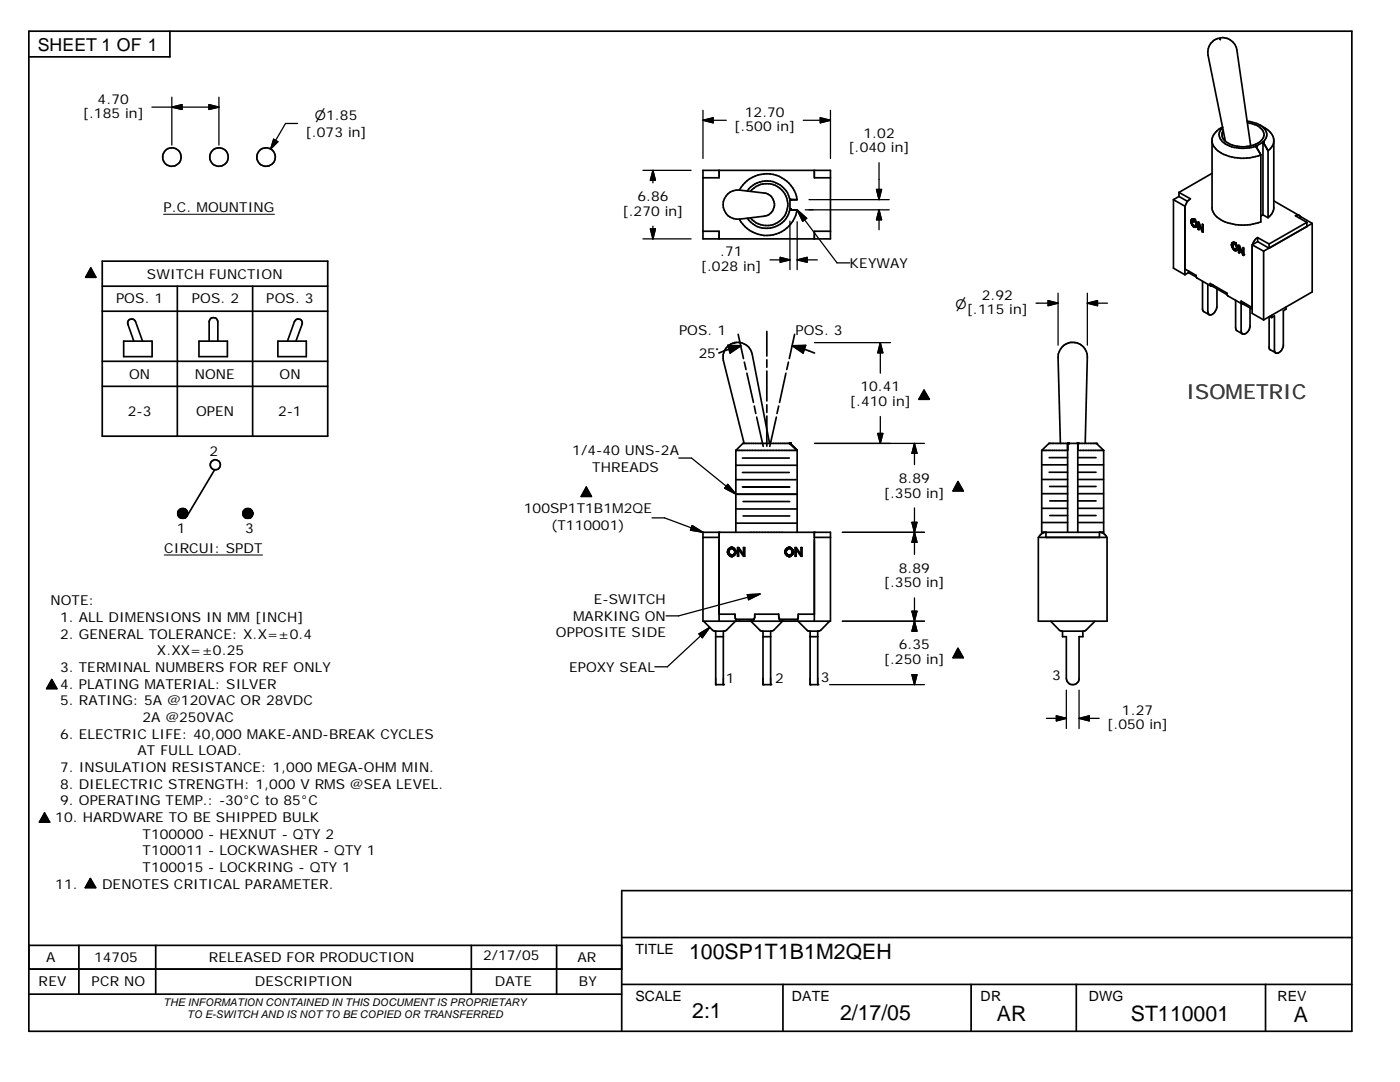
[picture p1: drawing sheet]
<svg xmlns="http://www.w3.org/2000/svg" width="279mm" height="216mm" viewBox="0 0 279 216" stroke-linecap="round" stroke-linejoin="round" font-family="sans-serif">
<g fill="none" stroke="#000" stroke-width=".34">
<path d="M5.8 6.2h264v199.6h-264zM33.9 6.2v5.1h-28.1M243.5 7.8h.1M140.3 34h25.4v13.7h-25.4zM143.5 34v1.5h-3.2M145.2 38.7a3 3 0 0 1 2.4-.8l4.9 .6a2.33 2.33 0 0 1 2 2.3 2.33 2.33 0 0 1-2 2.3l-4.9 .6a2.92 2.92 0 0 1-3-1.6 2.92 2.92 0 0 1 .6-3.4zM147.5 37.9a6.2 6.2 0 0 1 6.5-3.1 6.2 6.2 0 0 1 5.1 5h-1.5v2.1h1.5a6.2 6.2 0 0 1-5.1 5 6.2 6.2 0 0 1-6.5-3.2M149.1 38.1a4.7 4.7 0 0 1 4.9-1.9 4.7 4.7 0 0 1 3.6 3.7M149.7 38.2a4.2 4.2 0 0 1 6.2-.5 4.2 4.2 0 0 1 0 6.2 4.2 4.2 0 0 1-6.2-.4M162.5 34v1.5h3.2M234.2 39.8l2.3 1.3M234.2 39.8v13.7l2.3 1.3"/>
<path d="M235.3 39.2l-1.1 .6M235.3 38.4l2.3 1.3a2.28 2.28 0 0 0-1.1 1.6M235.3 39.2l1.7 1M235.3 38.4v.8M241.9 34.6l-6.6 3.8M241.9 28.4a4.3 4.3 0 0 0 3.4 2.8 10 10 0 0 0 6.3-.3M244 25.4a3.6 3.6 0 0 0-2.1 2.3v14a4.2 4.2 0 0 0 3.6 2.9 10.1 10.1 0 0 0 6.1-.3v-13.4M244 25.4a1.81 1.81 0 0 0 .3 3.1 7.4 7.4 0 0 0 6.4 .6M244.6 28.2l-3.5-17.2a2.92 2.92 0 0 1 2.4-3.4 2.92 2.92 0 0 1 3.3 2.4l2.8 19.1M248.9 24.2a4.8 4.8 0 0 1 3.3 1.4 1.76 1.76 0 0 1-.2 2.8M249 24.5a3.5 3.5 0 0 1 3.2 2l.1 .5a2.57 2.57 0 0 1-2 1.9 6.2 6.2 0 0 1-6-1 1.51 1.51 0 0 1-.2-1.9M250.7 29.2h.1"/>
<path d="M250.7 29.1l-.1 .1 .7 1.1M251.3 30.3v.1M251.3 30.4l.3 .5M251.4 24.9a4.4 4.4 0 0 1 2.8 2.7v14.1l-.4 .9-.7 .8M252 28.4h.1M252 28.4l-1.3 .7M253.1 30.1l-1-1.7v14.5M253.1 30.1v13.3M254.2 28.2l-.3 1-.8 .9M18.1 53.5l1 1.8h-2zM20.4 57.1h45M20.4 52.1h45v34.9h-45z"/>
<path d="M35.4 57.1v29.9M50.4 57.1v29.9M140.3 46.1h3.2v1.6M157.6 41.7a4.7 4.7 0 0 1-3.6 3.7 4.7 4.7 0 0 1-4.9-1.8M165.7 46.1h-3.2v1.6M236.5 41.1v13.7M236.5 53.7l2.2 1.2 .1 .6 2.8 1.6M236.6 41.1h-.1M237.2 54.4l1.6 .9M237.2 54.4l-.7 .4M237.2 54.1v.3M237.8 43.9v.5l.3 .6 .2 .1h.3l.1-.2"/>
<path d="M237.8 44.2h-.1M237.9 44.6h.1M237.9 43.8l-.1 .1M238 44l-.2 .2M238 44h.1M238 43.9v.1M238.1 45.1l.2 .2M238.1 45.1h.1M238.2 43.9h-.2M238.3 43.8h-.1l.1 .2M238.3 44h.1M238.3 45.1h.1"/>
<path d="M238.3 44l.2 .2M238.4 43.9a.41 .41 0 0 0-.4-.1 .41 .41 0 0 0-.3 .3l.2 .8 .2 .2M238.4 43.9l.4 .7v.3M238.4 43.9h-.1M238.4 45.2l-.1 .1M238.5 44.2l.3 .8M238.5 45.1h.1M238.6 44.4v.1M238.7 45.3h-.4M238.7 44.9v.1M238.7 45h.1M238.7 45l-.2 .1"/>
<path d="M238.7 45.2h.1M238.8 44.7l-.1 .6-.3-.2M238.8 44.7l-.1 .1M239.1 45.8v-1.5l.2 .1 .6 1.5M239.2 45.6l.1 .1M239.2 45.6l-.1 .2M239.2 44.4v1.2M239.3 44.7v1.1h-.2M239.3 44.7l.6 1.5M239.4 44.6l-.1 .1M239.9 45.9v-1.2l.2 .1v1.5l-.2-.1M240 45.9l.1 .2"/>
<path d="M240 56.1v5.7l.2 .4 1.1 .6M240.1 46.1h.1M240.1 46.1l-.2 .1M240.1 44.8v1l-.2 .1M241 56.7v5.5l.2 .5a1.27 1.27 0 0 0 1.6-1.3l.1-3.8M241.6 57.1l.5-.2v.3l2.8 1.6M241.6 57.1l-.1-.5 3.4 1.9v.3M244.9 58.8l2.9 1.8M245.9 48.5h.1M245.9 48.5l-.1 .6 .5 .8M245.9 48.8l-.1 .1M246 48.5h.1"/>
<path d="M246 48.4v.5M246 48.4l.4 .1M246 48.4v.1M246.3 48.5l.3 .1 .2 1M246.3 48.5l-.2 .1M246.3 49.7h.1M246.3 48.5h.1M246.3 49.7l.3 .1M246.3 49.9h.1M246.5 49.8l.3 .1M246.5 48.5l-.1 .1M246.6 48.7l.3 .5 .1 .2h-.2"/>
<path d="M246.6 48.8l-.3-.2-.3 .1v.5l.3 .5M246.6 59.9v5.7l.2 .3 1.1 .7M246.6 49.8l-.2 .2M246.7 48.9v.1M246.9 49.6l-.3 .2M247 49.4l-.4 .4M247 49.3v.4a.41 .41 0 0 1-.7 .3v-.1M247.2 50.4v-1.5l.2 .1 .7 1.6M247.4 50.3l-.2 .1M247.4 49v1.5l-.2-.1M247.5 49.3h-.1l.6 1.6M248.1 50.5l.1 .3-.2 .1"/>
<path d="M248.1 50.6v-1.2l.1 .1v1.5l-.2-.1M248.2 50.5l-.1 .1M249.9 48.9l2.3 1.2M249.9 48.9v13.6l2.3 1.3M251 48.2l-1.1 .7M251 47.4l-.6 .5-.4 .9M251 47.4v.8M251 48.2l2.3 1.3v-.8M251 47.4l2.3 1.3M252.1 42.9l-.5 .2M252.1 42.9l1 .5M252.2 50.1v13.7"/>
<path d="M254.2 40.1l5.1 2.9M259.3 43.5l.3-.2 2.3 1.3M259.5 43.3l-.3-.3-.7 .1 2.3 1.3M260.8 44.4v.8M260.8 44.4l-7.5 4.3M261.9 44.6l-9.7 5.5M261.9 44.6v13.7l-9.7 5.5M20.4 77.1h45M20.4 72.1h45M20.4 62.1h45M24.7 68.1h5.7v3.1h-5.7zM26.7 68.1l-1.2-3.4a.81 .81 0 0 1 .5-1 .81 .81 0 0 1 1.1 .5l1.3 3.9"/>
<path d="M39.7 68.1h5.7v3.1h-5.7zM41.7 68.1v-3.9a.87 .87 0 0 1 .9-.8 .87 .87 0 0 1 .9 .8v3.9M55.5 68.1h5.6v3.1h-5.6zM57.4 68.1l1.4-3.9a.81 .81 0 0 1 1-.5 .81 .81 0 0 1 .5 1l-1.2 3.4M145.2 68.9l2.6 .1-2.1 1.4zM147.3 66.7l1.1 4.8M147.8 69l-4.3 1.4M148.5 72.3l.4 1.4M149.1 74.5l1.3 5.8M153 66.1v4.9M153 71.8v1.5M153 74v6"/>
<path d="M156.8 74.5l-1.2 5.8M157.4 72.3l-.4 1.4M158.2 69l2.6-.1-.5 1.5zM158.2 69l4.4 1.4M158.6 66.7l-1.1 4.8M184.4 77.9l1.1 1.8h-2.1zM247.7 60.5v5.5l.3 .6M247.8 60.6l.4-.2v.3l1.7 1M247.8 60.6l-.1-.5 2.2 1.3M249.5 61.4v3.8a1.53 1.53 0 0 1-1.5 1.4M253.3 63.2v6.2l.1 .3 1.2 .7M253.4 63.1l.4 .3"/>
<path d="M253.8 62.9v.5M256.7 61.3v.4l-.6 .3v7a1.49 1.49 0 0 1-1.5 1.4l-.3-.3v-7.1l-.5 .4M42.8 93.7l-5.5 9.3M117 97.2l1 1.9h-2zM146.9 89.9v16.3M146.9 89.9l1.4-1.4h9.3l1.5 1.4M146.9 89.9h12.2M146.9 95.7h12M146.9 98.6h12M146.9 92.8h12M147 98.6h12M148.2 97.2h9.3"/>
<path d="M148.2 94.3h9.3M148.2 91.4h9.3M148.3 97.2h9.3M148.5 88.5l-4.1-16.6a2.95 2.95 0 0 1 2.2-3.5 2.95 2.95 0 0 1 3.5 2.3l3.5 17.8M150.5 81l.3 1.5M151 83.2l1.3 5.9M153 80.8v1.5M153 83v6M154.9 83.2l-1.3 5.9M155.4 81l-.3 1.5M159.1 89.9v16.3M191.2 96.1l1 1.9h-2z"/>
<path d="M207.9 89.9v16.3h12.4v-16.3M207.9 89.9h5.2M207.9 89.9l1.4-1.4h9.5l1.5 1.4M208 95.7h5.1M208 92.8h5.1M208 98.5h5.1M209.4 94.2h3.7M209.4 91.3h3.7M209.5 97.1h3.6M209.5 99.9h3.6M211.6 88.5l-.4-17.2a2.92 2.92 0 0 1 2.9-3 2.92 2.92 0 0 1 2.9 3l-.4 17.2M213.1 88.5v17.7"/>
<path d="M215.1 89.9h5.2M215.1 88.5v17.7M215.1 95.7h5.1M215.1 92.8h5.1M215.1 94.2h3.6M215.1 91.3h3.6M215.1 97.1h3.6M215.1 98.5h5.1M215.1 99.9h3.6M140.3 107.2h3.2M140.3 106.2h25.4v17.8h-25.4zM143.5 106.2v17.8"/>
<path d="M145.3 109.6l.8-.4 .7 .5 .1 .6-.6 .7a.8 .8 0 0 1-1.1-.6zM145.3 109.6v.1M145.3 110.5v.1M145.4 110.2h.1M145.5 110.1h-.1M145.6 109.7l-.1 .2v.6l.4 .3h.4M145.6 109.6v.1M146 111v.1M146.1 111v.1M146.2 111h.1M146.3 110.7h.1M146.3 109.5l-.3-.1-.4 .2"/>
<path d="M146.3 109.5h.1M146.3 109.5l.2 .1M146.5 109.7l.1 .3v.5M146.5 109.6v.1M146.5 110.5l-.2 .2M146.5 110.5h.1M146.5 109.7v.1M147 104.4h12M147 101.6h12M147.2 109.3h.2l1 1.3v-1.3h.2v1.7h-.2l-1-1.4v1.4h-.2zM148.3 103h9.3M148.3 100.1h9.3"/>
<path d="M156.8 110.5h.1M157.1 110.7h.1M157.1 109.6l-.2 .3v.4l.2 .4M157.1 109.6h.1M157.2 109.6l.3-.2 .4 .2a.75 .75 0 0 1 .1 1l-.3 .1M157.2 110.7h.1M157.2 109.5h.1M157.3 110.8h.4M157.3 110.7v.1M157.3 109.3h.1M157.7 109.3l-.2-.1-.4 .1-.3 .4a.88 .88 0 0 0 .3 1.3h.5a.92 .92 0 0 0 .6-1.3M157.7 109.3h.1"/>
<path d="M157.7 110.7v.1M157.7 109.3l.6 .5M157.8 111h.1M158 110.5h.1M158 109.8h.1M158.1 109.9h.1M158.3 110.4l-.1 .1M158.7 109.3h.2l1 1.3v-1.3h.2v1.7h-.2l-1-1.4v1.4h-.2zM162.5 107.2h3.2M162.5 106.2v17.8M207.2 107.2h13.7v16.8h-13.7zM208 104.3h5.1"/>
<path d="M208 101.4h5.1M208.5 106.2l-.7 .4-.5 .6M208.7 106.2v1M209.5 102.9h3.6M215.1 104.3h5.1M215.1 102.9h3.6M215.1 101.4h5.1M219.4 106.2v1M219.7 106.2l.7 .4 .5 .6M10.3 135.6l1 1.8h-2zM140.4 124l1.8 1.7 .6 .2h2l2-1.9M142.8 125.9v10.7h1.6v-10.7"/>
<path d="M142.8 127h1.6M143.5 122.6h3.2l.2 1h3.6l.1-.4v-.6h4.8l.2 1h3.6l.1-1h3.2M146.9 123.6v.4M149.9 124l1.9 1.9h2M150.4 123.6v.4M152.3 125.9v10.7h1.5v-10.7M152.3 127h1.5M155.6 123.6v.4M156.2 124l-1.8 1.7-.6 .2M159.1 123.6v.4M159.3 124l1.9 1.9h.4h2l2-1.9M161.7 125.9v10.7h1.5v-10.7"/>
<path d="M161.7 127h1.5M191.2 129.4l1 1.8h-2zM209.7 124l1.7 1.7 .6 .2h4.6l1.9-1.9M212 125.9v1.1h.8v8.3a1.29 1.29 0 0 0 1.1 1.3 1.29 1.29 0 0 0 1.4-1v-8.6h.8v-1.1M8.9 162.2l1 1.8h-2zM18 175.3l1.1 1.8h-2.1zM269.8 177.7h-145.7v28.1M5.8 193.4h118.3M5.8 198.4h118.3M5.8 188.6h118.3M15.7 188.6v9.8M31.1 188.6v9.8"/>
<path d="M94.1 188.6v9.8M111.1 188.6v9.8M124.1 187.1h145.7M124.1 196.4h145.7M156.3 196.4v9.4M193.8 196.4v9.4M214.8 196.4v9.4M252.6 196.4v9.4"/>
<circle cx="34.3" cy="31.3" r="1.84"/>
<circle cx="43.7" cy="31.3" r="1.84"/>
<circle cx="53.1" cy="31.3" r="1.85"/>
<circle cx="43" cy="92.7" r="1"/>
<circle cx="36.5" cy="102.5" r="1"/>
<circle cx="49.4" cy="102.4" r="1"/>
</g>
<g fill="#000">
<circle cx="157.6" cy="39.9" r=".17"/>
<circle cx="157.6" cy="39.8" r=".17"/>
<circle cx="250.7" cy="29.2" r=".17"/>
<circle cx="250.7" cy="29.1" r=".17"/>
<circle cx="252" cy="28.4" r=".17"/>
<circle cx="252.1" cy="28.4" r=".17"/>
<circle cx="157.6" cy="41.9" r=".17"/>
<circle cx="157.6" cy="41.8" r=".17"/>
<circle cx="157.6" cy="41.7" r=".17"/>
<circle cx="237.7" cy="44" r=".17"/>
<circle cx="237.8" cy="44" r=".17"/>
<circle cx="237.8" cy="44.2" r=".17"/>
<circle cx="237.8" cy="44.3" r=".17"/>
<circle cx="237.8" cy="43.9" r=".17"/>
<circle cx="237.8" cy="44.1" r=".17"/>
<circle cx="237.8" cy="43.8" r=".17"/>
<circle cx="237.9" cy="43.8" r=".17"/>
<circle cx="237.9" cy="43.9" r=".17"/>
<circle cx="237.9" cy="44.2" r=".17"/>
<circle cx="238" cy="43.8" r=".17"/>
<circle cx="238" cy="44" r=".17"/>
<circle cx="238" cy="43.7" r=".17"/>
<circle cx="238" cy="43.9" r=".17"/>
<circle cx="238" cy="44.8" r=".17"/>
<circle cx="238.1" cy="43.7" r=".17"/>
<circle cx="238.1" cy="43.9" r=".17"/>
<circle cx="238.1" cy="45" r=".17"/>
<circle cx="238.2" cy="43.9" r=".17"/>
<circle cx="238.2" cy="43.8" r=".17"/>
<circle cx="238.2" cy="45.1" r=".17"/>
<circle cx="238.3" cy="43.9" r=".17"/>
<circle cx="238.3" cy="45.1" r=".17"/>
<circle cx="238.3" cy="43.8" r=".17"/>
<circle cx="238.3" cy="45.2" r=".17"/>
<circle cx="238.4" cy="45.2" r=".17"/>
<circle cx="238.4" cy="45.3" r=".17"/>
<circle cx="238.5" cy="45.2" r=".17"/>
<circle cx="238.5" cy="45.3" r=".17"/>
<circle cx="238.5" cy="45.1" r=".17"/>
<circle cx="238.5" cy="43.9" r=".17"/>
<circle cx="238.6" cy="45.3" r=".17"/>
<circle cx="238.6" cy="45.1" r=".17"/>
<circle cx="238.6" cy="44.3" r=".17"/>
<circle cx="238.6" cy="45" r=".17"/>
<circle cx="238.6" cy="44.5" r=".17"/>
<circle cx="238.7" cy="45" r=".17"/>
<circle cx="238.7" cy="45.3" r=".17"/>
<circle cx="238.7" cy="44.7" r=".17"/>
<circle cx="238.7" cy="44.8" r=".17"/>
<circle cx="238.8" cy="45" r=".17"/>
<circle cx="238.8" cy="44.9" r=".17"/>
<circle cx="238.8" cy="44.7" r=".17"/>
<circle cx="238.8" cy="44.8" r=".17"/>
<circle cx="238.8" cy="45.1" r=".17"/>
<circle cx="238.9" cy="44.8" r=".17"/>
<circle cx="245.8" cy="48.6" r=".17"/>
<circle cx="245.9" cy="48.8" r=".17"/>
<circle cx="245.9" cy="48.9" r=".17"/>
<circle cx="245.9" cy="48.7" r=".17"/>
<circle cx="246" cy="48.6" r=".17"/>
<circle cx="246" cy="49" r=".17"/>
<circle cx="246" cy="48.5" r=".17"/>
<circle cx="246" cy="48.9" r=".17"/>
<circle cx="246" cy="48.7" r=".17"/>
<circle cx="246" cy="48.4" r=".17"/>
<circle cx="246.1" cy="48.4" r=".17"/>
<circle cx="246.2" cy="48.6" r=".17"/>
<circle cx="246.2" cy="49.6" r=".17"/>
<circle cx="246.2" cy="48.4" r=".17"/>
<circle cx="246.3" cy="48.5" r=".17"/>
<circle cx="246.3" cy="48.6" r=".17"/>
<circle cx="246.3" cy="48.4" r=".17"/>
<circle cx="246.3" cy="49.7" r=".17"/>
<circle cx="246.4" cy="48.5" r=".17"/>
<circle cx="246.4" cy="50" r=".17"/>
<circle cx="246.4" cy="49.8" r=".17"/>
<circle cx="246.4" cy="48.6" r=".17"/>
<circle cx="246.5" cy="48.5" r=".17"/>
<circle cx="246.5" cy="49.8" r=".17"/>
<circle cx="246.5" cy="49.9" r=".17"/>
<circle cx="246.6" cy="49.9" r=".17"/>
<circle cx="246.6" cy="50" r=".17"/>
<circle cx="246.7" cy="49.7" r=".17"/>
<circle cx="246.7" cy="48.9" r=".17"/>
<circle cx="246.7" cy="49.9" r=".17"/>
<circle cx="246.7" cy="49.1" r=".17"/>
<circle cx="246.7" cy="50" r=".17"/>
<circle cx="246.8" cy="49.7" r=".17"/>
<circle cx="246.8" cy="49.9" r=".17"/>
<circle cx="246.8" cy="49.3" r=".17"/>
<circle cx="246.8" cy="49.2" r=".17"/>
<circle cx="246.8" cy="49.5" r=".17"/>
<circle cx="246.8" cy="49.6" r=".17"/>
<circle cx="246.9" cy="49.6" r=".17"/>
<circle cx="246.9" cy="49.5" r=".17"/>
<circle cx="246.9" cy="49.4" r=".17"/>
<circle cx="246.9" cy="49.7" r=".17"/>
<circle cx="247" cy="49.4" r=".17"/>
<circle cx="247" cy="49.3" r=".17"/>
<circle cx="247.4" cy="50.3" r=".17"/>
<circle cx="248.2" cy="50.8" r=".17"/>
<circle cx="146.6" cy="68.4" r=".17"/>
<circle cx="146.9" cy="89.9" r=".17"/>
<circle cx="157.6" cy="88.5" r=".17"/>
<circle cx="213.1" cy="88.5" r=".17"/>
<circle cx="213.2" cy="88.5" r=".17"/>
<circle cx="215" cy="88.5" r=".17"/>
<circle cx="215.1" cy="88.5" r=".17"/>
<circle cx="218.8" cy="88.5" r=".17"/>
<circle cx="143.5" cy="106.2" r=".17"/>
<circle cx="145.6" cy="110.6" r=".17"/>
<circle cx="145.7" cy="110.7" r=".17"/>
<circle cx="145.9" cy="110.8" r=".17"/>
<circle cx="145.9" cy="109.4" r=".17"/>
<circle cx="146" cy="109.4" r=".17"/>
<circle cx="146" cy="110.9" r=".17"/>
<circle cx="146.6" cy="110.4" r=".17"/>
<circle cx="146.6" cy="110.2" r=".17"/>
<circle cx="157.4" cy="110.8" r=".17"/>
<circle cx="157.4" cy="109.4" r=".17"/>
<circle cx="157.5" cy="111.1" r=".17"/>
<circle cx="157.5" cy="110.9" r=".17"/>
<circle cx="157.5" cy="109.2" r=".17"/>
<circle cx="157.5" cy="109.4" r=".17"/>
<circle cx="157.6" cy="110.8" r=".17"/>
<circle cx="157.6" cy="109.4" r=".17"/>
<circle cx="158.1" cy="110.2" r=".17"/>
<circle cx="162.5" cy="106.2" r=".17"/>
<circle cx="142.8" cy="136.6" r=".17"/>
<circle cx="144.4" cy="136.6" r=".17"/>
<circle cx="149.9" cy="124" r=".17"/>
<circle cx="152.3" cy="136.6" r=".17"/>
<circle cx="153.8" cy="136.6" r=".17"/>
<circle cx="156.2" cy="124" r=".17"/>
<circle cx="161.7" cy="136.6" r=".17"/>
<circle cx="163.2" cy="136.6" r=".17"/>
</g>
<g fill="#000" stroke="#000" stroke-width=".2">
<path d="M18.1 53.5l1 1.8h-2z" fill-rule="evenodd"/>
<path d="M145.2 68.9l2.6 .1-2.1 1.4z" fill-rule="evenodd"/>
<path d="M158.2 69l2.6-.1-.5 1.5z" fill-rule="evenodd"/>
<path d="M184.4 77.9l1.1 1.8h-2.1z" fill-rule="evenodd"/>
<path d="M117 97.2l1 1.9h-2z" fill-rule="evenodd"/>
<path d="M191.2 96.1l1 1.9h-2z" fill-rule="evenodd"/>
<path d="M35.5 102.2h2z" fill-rule="evenodd"/>
<path d="M35.5 102.4l2 .3z" fill-rule="evenodd"/>
<path d="M35.5 102.4l2 .1v.2z" fill-rule="evenodd"/>
<path d="M35.5 102.4l2 .1z" fill-rule="evenodd"/>
<path d="M35.5 102.5l2 .2h-2z" fill-rule="evenodd"/>
<path d="M35.6 102.1l1.9 .1z" fill-rule="evenodd"/>
<path d="M35.6 102.1l1.9 .1z" fill-rule="evenodd"/>
<path d="M35.6 102.1l1.8 .1z" fill-rule="evenodd"/>
<path d="M35.6 102.9h1.8z" fill-rule="evenodd"/>
<path d="M35.6 101.9h1.7z" fill-rule="evenodd"/>
<path d="M35.7 101.8l1.6 .1z" fill-rule="evenodd"/>
<path d="M35.8 101.7l1.4 .1h-1.5z" fill-rule="evenodd"/>
<path d="M35.9 101.6l1.3 .2z" fill-rule="evenodd"/>
<path d="M35.9 101.6l1.3 .2z" fill-rule="evenodd"/>
<path d="M35.9 103.3h1.1z" fill-rule="evenodd"/>
<path d="M36 101.6l1.2 .2z" fill-rule="evenodd"/>
<path d="M36 101.6l1.1 .1z" fill-rule="evenodd"/>
<path d="M36 101.6h1z" fill-rule="evenodd"/>
<path d="M36.1 101.6h.9z" fill-rule="evenodd"/>
<path d="M36.1 101.6h.8z" fill-rule="evenodd"/>
<path d="M36.2 101.5l.7 .1z" fill-rule="evenodd"/>
<path d="M36.2 101.5h.5z" fill-rule="evenodd"/>
<path d="M36.4 101.5h.3z" fill-rule="evenodd"/>
<path d="M36.4 101.5h.2z" fill-rule="evenodd"/>
<path d="M36.2 103.4h.4z" fill-rule="evenodd"/>
<path d="M36.4 103.4h.2z" fill-rule="evenodd"/>
<path d="M36.2 101.5h.5z" fill-rule="evenodd"/>
<path d="M36.2 101.5h.5z" fill-rule="evenodd"/>
<path d="M36.1 103.4h.6z" fill-rule="evenodd"/>
<path d="M36.2 103.4h.5z" fill-rule="evenodd"/>
<path d="M36.2 103.4h.5z" fill-rule="evenodd"/>
<path d="M36.1 103.4h.6z" fill-rule="evenodd"/>
<path d="M36 103.3l.9 .1z" fill-rule="evenodd"/>
<path d="M36.1 103.4h.8z" fill-rule="evenodd"/>
<path d="M35.7 103.1l1.3 .2z" fill-rule="evenodd"/>
<path d="M35.8 103.2l1.2 .1z" fill-rule="evenodd"/>
<path d="M36 103.3h1z" fill-rule="evenodd"/>
<path d="M36 101.6h1z" fill-rule="evenodd"/>
<path d="M35.7 103.1l1.3 .2z" fill-rule="evenodd"/>
<path d="M35.7 103.1l1.4 .1z" fill-rule="evenodd"/>
<path d="M35.6 103l1.6 .1z" fill-rule="evenodd"/>
<path d="M35.7 103.1h1.5z" fill-rule="evenodd"/>
<path d="M35.6 103h1.7z" fill-rule="evenodd"/>
<path d="M35.6 101.9l1.8 .2z" fill-rule="evenodd"/>
<path d="M35.6 101.9h1.7v.1z" fill-rule="evenodd"/>
<path d="M35.6 103h1.7z" fill-rule="evenodd"/>
<path d="M35.6 101.9l1.8 .2-1.8-.1z" fill-rule="evenodd"/>
<path d="M35.6 102l1.8 .1z" fill-rule="evenodd"/>
<path d="M35.5 102.7l1.9 .2z" fill-rule="evenodd"/>
<path d="M35.5 102.7l1.9 .2h-1.8z" fill-rule="evenodd"/>
<path d="M35.6 103l1.8-.1z" fill-rule="evenodd"/>
<path d="M35.6 103l1.8-.1z" fill-rule="evenodd"/>
<path d="M35.5 102.7h1.9v.2z" fill-rule="evenodd"/>
<path d="M35.5 102.2l2 .2z" fill-rule="evenodd"/>
<path d="M35.5 102.2l2 .2h-2z" fill-rule="evenodd"/>
<path d="M35.5 102.4h2z" fill-rule="evenodd"/>
<path d="M35.5 102.2h2v.2z" fill-rule="evenodd"/>
<path d="M35.5 102.7h2z" fill-rule="evenodd"/>
<path d="M48.5 102.4l2 .3z" fill-rule="evenodd"/>
<path d="M48.5 102.4l2 .1v.2z" fill-rule="evenodd"/>
<path d="M48.5 102.4l2 .1z" fill-rule="evenodd"/>
<path d="M48.5 102.5l2 .2h-2z" fill-rule="evenodd"/>
<path d="M48.5 102.2h2z" fill-rule="evenodd"/>
<path d="M48.6 102.1l1.9 .1z" fill-rule="evenodd"/>
<path d="M48.6 102.1l1.9 .1z" fill-rule="evenodd"/>
<path d="M48.6 102.1l1.8 .1z" fill-rule="evenodd"/>
<path d="M48.6 102.9l1.7 .1z" fill-rule="evenodd"/>
<path d="M48.6 102.9h1.8z" fill-rule="evenodd"/>
<path d="M48.6 102.9l1.7 .1z" fill-rule="evenodd"/>
<path d="M48.6 103h1.7z" fill-rule="evenodd"/>
<path d="M48.6 101.9h1.7z" fill-rule="evenodd"/>
<path d="M48.7 101.8l1.6 .1z" fill-rule="evenodd"/>
<path d="M48.8 101.7l1.4 .1h-1.5z" fill-rule="evenodd"/>
<path d="M48.8 101.7l1.4 .1z" fill-rule="evenodd"/>
<path d="M48.9 101.6l1.3 .2z" fill-rule="evenodd"/>
<path d="M48.9 103.3h1.1z" fill-rule="evenodd"/>
<path d="M48.9 101.6l1.3 .2z" fill-rule="evenodd"/>
<path d="M48.9 101.6l1.2 .1z" fill-rule="evenodd"/>
<path d="M48.9 101.6h1.1z" fill-rule="evenodd"/>
<path d="M48.9 101.6h1z" fill-rule="evenodd"/>
<path d="M49.1 101.6h.8z" fill-rule="evenodd"/>
<path d="M49.1 101.5l.8 .1z" fill-rule="evenodd"/>
<path d="M49.3 101.5l.6 .1z" fill-rule="evenodd"/>
<path d="M49.3 101.5h.5z" fill-rule="evenodd"/>
<path d="M49.3 101.5h.4z" fill-rule="evenodd"/>
<path d="M49.4 101.5h.3z" fill-rule="evenodd"/>
<path d="M49.4 101.5h.2z" fill-rule="evenodd"/>
<path d="M49.3 103.4h.3z" fill-rule="evenodd"/>
<path d="M49.4 103.4h.2z" fill-rule="evenodd"/>
<path d="M49.1 103.4h.6z" fill-rule="evenodd"/>
<path d="M49.1 103.4h.6z" fill-rule="evenodd"/>
<path d="M49.3 103.4h.4z" fill-rule="evenodd"/>
<path d="M49.1 103.4h.7z" fill-rule="evenodd"/>
<path d="M48.9 103.3l1 .1z" fill-rule="evenodd"/>
<path d="M49.1 103.4h.8z" fill-rule="evenodd"/>
<path d="M48.7 103.1l1.3 .2z" fill-rule="evenodd"/>
<path d="M48.8 103.2l1.2 .1z" fill-rule="evenodd"/>
<path d="M48.9 103.3h1.1z" fill-rule="evenodd"/>
<path d="M48.9 101.6h1.1z" fill-rule="evenodd"/>
<path d="M48.7 103.1l1.3 .2z" fill-rule="evenodd"/>
<path d="M48.7 103.1l1.4 .1z" fill-rule="evenodd"/>
<path d="M48.6 103l1.6 .1z" fill-rule="evenodd"/>
<path d="M48.7 103.1h1.5z" fill-rule="evenodd"/>
<path d="M48.6 103h1.7z" fill-rule="evenodd"/>
<path d="M48.6 101.9l1.8 .2z" fill-rule="evenodd"/>
<path d="M48.6 101.9h1.7v.1z" fill-rule="evenodd"/>
<path d="M48.6 101.9l1.8 .2-1.8-.1z" fill-rule="evenodd"/>
<path d="M48.6 102l1.8 .1z" fill-rule="evenodd"/>
<path d="M48.5 102.7l1.9 .2z" fill-rule="evenodd"/>
<path d="M48.5 102.7l1.9 .2h-1.8z" fill-rule="evenodd"/>
<path d="M48.5 102.7h1.9v.2z" fill-rule="evenodd"/>
<path d="M48.5 102.2l2 .2z" fill-rule="evenodd"/>
<path d="M48.5 102.2l2 .2h-2z" fill-rule="evenodd"/>
<path d="M48.5 102.4h2z" fill-rule="evenodd"/>
<path d="M48.5 102.2h2v.2z" fill-rule="evenodd"/>
<path d="M48.5 102.7h2z" fill-rule="evenodd"/>
<path d="M10.3 135.6l1 1.8h-2z" fill-rule="evenodd"/>
<path d="M191.2 129.4l1 1.8h-2z" fill-rule="evenodd"/>
<path d="M8.9 162.2l1 1.8h-2z" fill-rule="evenodd"/>
<path d="M18 175.3l1.1 1.8h-2.1z" fill-rule="evenodd"/>
</g>
<path d="M32.6 42.8h22.2M32.8 110.7h19.6" fill="none" stroke="#000" stroke-width=".2"/>
<g fill="none" stroke="#000" stroke-width=".25">
<path d="M34.3 19.4v9.6M43.7 19.4v9.6M30.3 21.4h13.4M34.3 21.4l2-.5v.9zM41.7 20.9l2 .5-2 .4zM54.6 27.8l.9 .5-1.5 1.4zM55 28l-1 1.7M59.4 24.6h-2.4l-3 5.1M128.3 34h9.6M130.3 34v2.5M130.3 34l.5 2h-1zM140.3 24h4.6"/>
<path d="M140.3 24l2-.5v1zM140.3 22v9.6M160.3 24h5.4M161.5 39.8h16M163.7 23.5l2 .5-2 .5zM165.7 22v9.6M174.9 37.8h1l-.5 2zM175.4 32.5v7.3M128.3 47.7h9.6M129.8 45.7h1l-.5 2zM130.3 45.1v2.6M153.7 51.9h3.9"/>
<path d="M155.7 51.4l1.9 .5-1.9 .4zM157.6 44.1v9.7M159.1 51.9h4M159.1 51.9l2-.5v.9zM159.1 44.2v9.6M159.1 41.9l7.9 10.6h2.6M159.1 41.9l1.9 1.7-.8 .6zM160.7 41.9h16.8M175.4 41.9v3.9M175.4 41.9l.5 2h-1zM209.2 60l2 .5-2 .5zM211.2 58.5v10.4"/>
<path d="M217 58.5v10.4M162.6 68.4h15.1M175.7 68.4v6.1M175.7 68.4l.5 2h-1zM206.8 60.5h4.4M217 60.5h4M217 60.5l2-.5v1zM135.5 91.4h2.5l8.9 7.2M145.2 96.6l1.7 2-2.3-1.2zM162.6 88.5h21.9M175.2 86.5h1l-.5 2zM175.7 83.1v5.4"/>
<path d="M182.5 88.5v4.2M182.5 88.5l.5 2h-1zM130.1 103.3h2.5l7.7 2.9M138.1 104.9l2.2 1.3-2.5-.4zM149.1 118.7l2.6-.2-2.3 1.2zM151.7 118.5l-16.3 4.4h-2.5M168.1 106.2h16.4M182 104.2l1 4h-1l1-4zM182.5 101.3v9.3M182.5 119.3v6.7M139.5 126.5l2.1-1.3-1.4 2.1zM141.6 125.2l-8.4 7.9h-2.5"/>
<path d="M165.6 136.6h18.9M168.1 124h16.4M182 122l1 3.9h-1l1-3.9zM182 134.6h1l-.5 2zM182.5 134.6h.1M182.5 134.6v2M212.8 137.7v7.7M215.3 137.7v7.7M208.8 143.3h4M210.8 142.8l2 .5-2 .5zM215.3 143.3h4.1M215.3 143.3l2.1-.5v1z"/>
</g>
<g fill="#000" stroke="#000" stroke-width=".25">
<path d="M34.3 21.4l2-.5v.9z" fill-rule="evenodd"/>
<path d="M41.7 20.9l2 .5-2 .4z" fill-rule="evenodd"/>
<path d="M54.6 27.8l.9 .5-1.5 1.4z" fill-rule="evenodd"/>
<path d="M130.3 34l.5 2h-1z" fill-rule="evenodd"/>
<path d="M140.3 24l2-.5v1z" fill-rule="evenodd"/>
<path d="M163.7 23.5l2 .5-2 .5z" fill-rule="evenodd"/>
<path d="M174.9 37.8h1l-.5 2z" fill-rule="evenodd"/>
<path d="M129.8 45.7h1l-.5 2z" fill-rule="evenodd"/>
<path d="M155.7 51.4l1.9 .5-1.9 .4z" fill-rule="evenodd"/>
<path d="M159.1 41.9l1.9 1.7-.8 .6z" fill-rule="evenodd"/>
<path d="M159.1 51.9l2-.5v.9z" fill-rule="evenodd"/>
<path d="M175.4 41.9l.5 2h-1z" fill-rule="evenodd"/>
<path d="M217 60.5l2-.5v1z" fill-rule="evenodd"/>
<path d="M175.7 68.4l.5 2h-1z" fill-rule="evenodd"/>
<path d="M209.2 60l2 .5-2 .5z" fill-rule="evenodd"/>
<path d="M145.2 96.6l1.7 2-2.3-1.2z" fill-rule="evenodd"/>
<path d="M175.2 86.5h1l-.5 2z" fill-rule="evenodd"/>
<path d="M182.5 88.5l.5 2h-1z" fill-rule="evenodd"/>
<path d="M138.1 104.9l2.2 1.3-2.5-.4z" fill-rule="evenodd"/>
<path d="M149.1 118.7l2.6-.2-2.3 1.2z" fill-rule="evenodd"/>
<path d="M182 104.2h1l-.5 2z" fill-rule="evenodd"/>
<path d="M182.5 106.2l.5 2h-1z" fill-rule="evenodd"/>
<path d="M139.5 126.5l2.1-1.3-1.4 2.1z" fill-rule="evenodd"/>
<path d="M182 134.6h1l-.5 2z" fill-rule="evenodd"/>
<path d="M182 122h1l-.5 2z" fill-rule="evenodd"/>
<path d="M182.5 124l.5 1.9h-1z" fill-rule="evenodd"/>
<path d="M210.8 142.8l2 .5-2 .5z" fill-rule="evenodd"/>
<path d="M215.3 143.3l2.1-.5v1z" fill-rule="evenodd"/>
</g>
<g font-size="4.2">
<text x="137.5" y="191.4">100SP1T1B1M2QEH</text>
<text x="138.1" y="203">2:1</text>
<text x="167.6" y="203.5">2/17/05</text>
<text x="199" y="203.8">AR</text>
<text x="225.7" y="203.7">ST110001</text>
<text x="258.2" y="204">A</text>
</g>
<text font-size="4.1" fill="#3f3f3f" x="236.8" y="79.7">ISOMETRIC</text>
<text font-size="3.5" x="7.5" y="10.2">SHEET 1 OF 1</text>
<g font-size="2.8">
<text x="126.8" y="190.3">TITLE</text>
<text x="126.8" y="199.8">SCALE</text>
<text x="158" y="199.8">DATE</text>
<text x="195.7" y="199.8">DR</text>
<text x="217.3" y="199.8">DWG</text>
<text x="254.9" y="199.8">REV</text>
</g>
<g font-size="2.7">
<text x="16.5" y="23.6">[.185 in]</text>
<text x="19.5" y="20.7">4.70</text>
<text x="148.6" y="23.4">12.70</text>
<text x="61" y="27.3">[.073 in]</text>
<text x="146.5" y="26.2">[.500 in]</text>
<text x="172.3" y="27.5">1.02</text>
<text x="169.3" y="30.4">[.040 in]</text>
<text x="127.2" y="40.2">6.86</text>
<text x="32.6" y="42.3">P.C. MOUNTING</text>
<text x="124.2" y="43.1">[.270 in]</text>
<text x="139.9" y="54">[.028 in]</text>
<text x="143.7" y="51.1">.71</text>
<text x="169.5" y="53.5">KEYWAY</text>
<text x="29.3" y="55.7">SWITCH FUNCTION</text>
<text x="195.9" y="59.9">2.92</text>
<text x="23.2" y="60.5">POS. 1</text>
<text x="38.3" y="60.5">POS. 2</text>
<text x="53.1" y="60.5">POS. 3</text>
<text x="193" y="62.7">[.115 in]</text>
<text x="135.5" y="66.8">POS. 1</text>
<text x="139.4" y="71.5">25°</text>
<text x="158.7" y="66.8">POS. 3</text>
<text x="25.8" y="75.6">ON</text>
<text x="38.9" y="75.6">NONE</text>
<text x="55.8" y="75.6">ON</text>
<text x="25.5" y="83.1">2-3</text>
<text x="39.1" y="83.1">OPEN</text>
<text x="55.5" y="83.1">2-1</text>
<text x="169.6" y="81">[.410 in]</text>
<text x="171.7" y="78.1">10.41</text>
<text x="41.8" y="91">2</text>
<text x="114.2" y="90.8">1/4-40 UNS-2A</text>
<text x="118.2" y="94.1">THREADS</text>
<text x="176.4" y="99.3">[.350 in]</text>
<text x="179.4" y="96.4">8.89</text>
<text x="35.3" y="106.4">1</text>
<text x="48.9" y="106.4">3</text>
<text x="104.6" y="102.4">100SP1T1B1M2QE</text>
<text x="110" y="105.7">(T110001)</text>
<text x="32.8" y="110.3">CIRCUI: SPDT</text>
<text x="176.4" y="117.1">[.350 in]</text>
<text x="179.4" y="114.3">8.89</text>
<text x="10.1" y="120.8">NOTE:</text>
<text x="12" y="124.1">1. ALL DIMENSIONS IN MM [INCH]</text>
<text x="114.4" y="123.8">MARKING ON</text>
<text x="118.5" y="120.5">E-SWITCH</text>
<text x="12" y="127.4">2. GENERAL TOLERANCE: X.X=±0.4</text>
<text x="31.3" y="130.8">X.XX=±0.25</text>
<text x="111" y="127.2">OPPOSITE SIDE</text>
<text x="179.4" y="129.6">6.35</text>
<text x="12" y="134.1">3. TERMINAL NUMBERS FOR REF ONLY</text>
<text x="12" y="137.4">4. PLATING MATERIAL: SILVER</text>
<text x="113.6" y="134.1">EPOXY SEAL</text>
<text x="144.9" y="136.2">1</text>
<text x="154.7" y="136.2">2</text>
<text x="163.8" y="136.1">3</text>
<text x="176.4" y="132.5">[.250 in]</text>
<text x="210" y="135.7">3</text>
<text x="12" y="140.8">5. RATING: 5A @120VAC OR 28VDC</text>
<text x="223.9" y="142.7">1.27</text>
<text x="12" y="147.4">6. ELECTRIC LIFE: 40,000 MAKE-AND-BREAK CYCLES</text>
<text x="28.4" y="144.1">2A @250VAC</text>
<text x="220.9" y="145.5">[.050 in]</text>
<text x="12" y="154">7. INSULATION RESISTANCE: 1,000 MEGA-OHM MIN.</text>
<text x="27.5" y="150.7">AT FULL LOAD.</text>
<text x="12" y="160.7">9. OPERATING TEMP.: -30°C to 85°C</text>
<text x="12" y="157.4">8. DIELECTRIC STRENGTH: 1,000 V RMS @SEA LEVEL.</text>
<text x="11" y="164">10. HARDWARE TO BE SHIPPED BULK</text>
<text x="28.4" y="167.3">T100000 - HEXNUT - QTY 2</text>
<text x="28.4" y="174">T100015 - LOCKRING - QTY 1</text>
<text x="28.4" y="170.6">T100011 - LOCKWASHER - QTY 1</text>
<text x="11" y="177.3">11.</text>
<text x="20.4" y="177.3">DENOTES CRITICAL PARAMETER.</text>
<text x="9.2" y="192">A</text>
<text x="18.8" y="191.9">14705</text>
<text x="41.7" y="191.9">RELEASED FOR PRODUCTION</text>
<text x="96.4" y="191.6">2/17/05</text>
<text x="115.2" y="192">AR</text>
<text x="7.7" y="196.8">REV</text>
<text x="18.3" y="196.7">PCR NO</text>
<text x="50.9" y="196.7">DESCRIPTION</text>
<text x="98.8" y="196.8">DATE</text>
<text x="115.5" y="196.8">BY</text>
</g>
<g font-size="2.6">
<text x="62.9" y="23.9">⌀1.85</text>
<text x="190.7" y="61.7">⌀</text>
</g>
<g font-size="2.1">
<text x="32.6" y="200.7">THE INFORMATION CONTAINED IN THIS DOCUMENTIS PROPRIETARY</text>
<text x="37.4" y="203.1">TO E-SWITCH AND IS NOTTO BE COPIED OR TRANSFERRED</text>
</g>
</svg>
